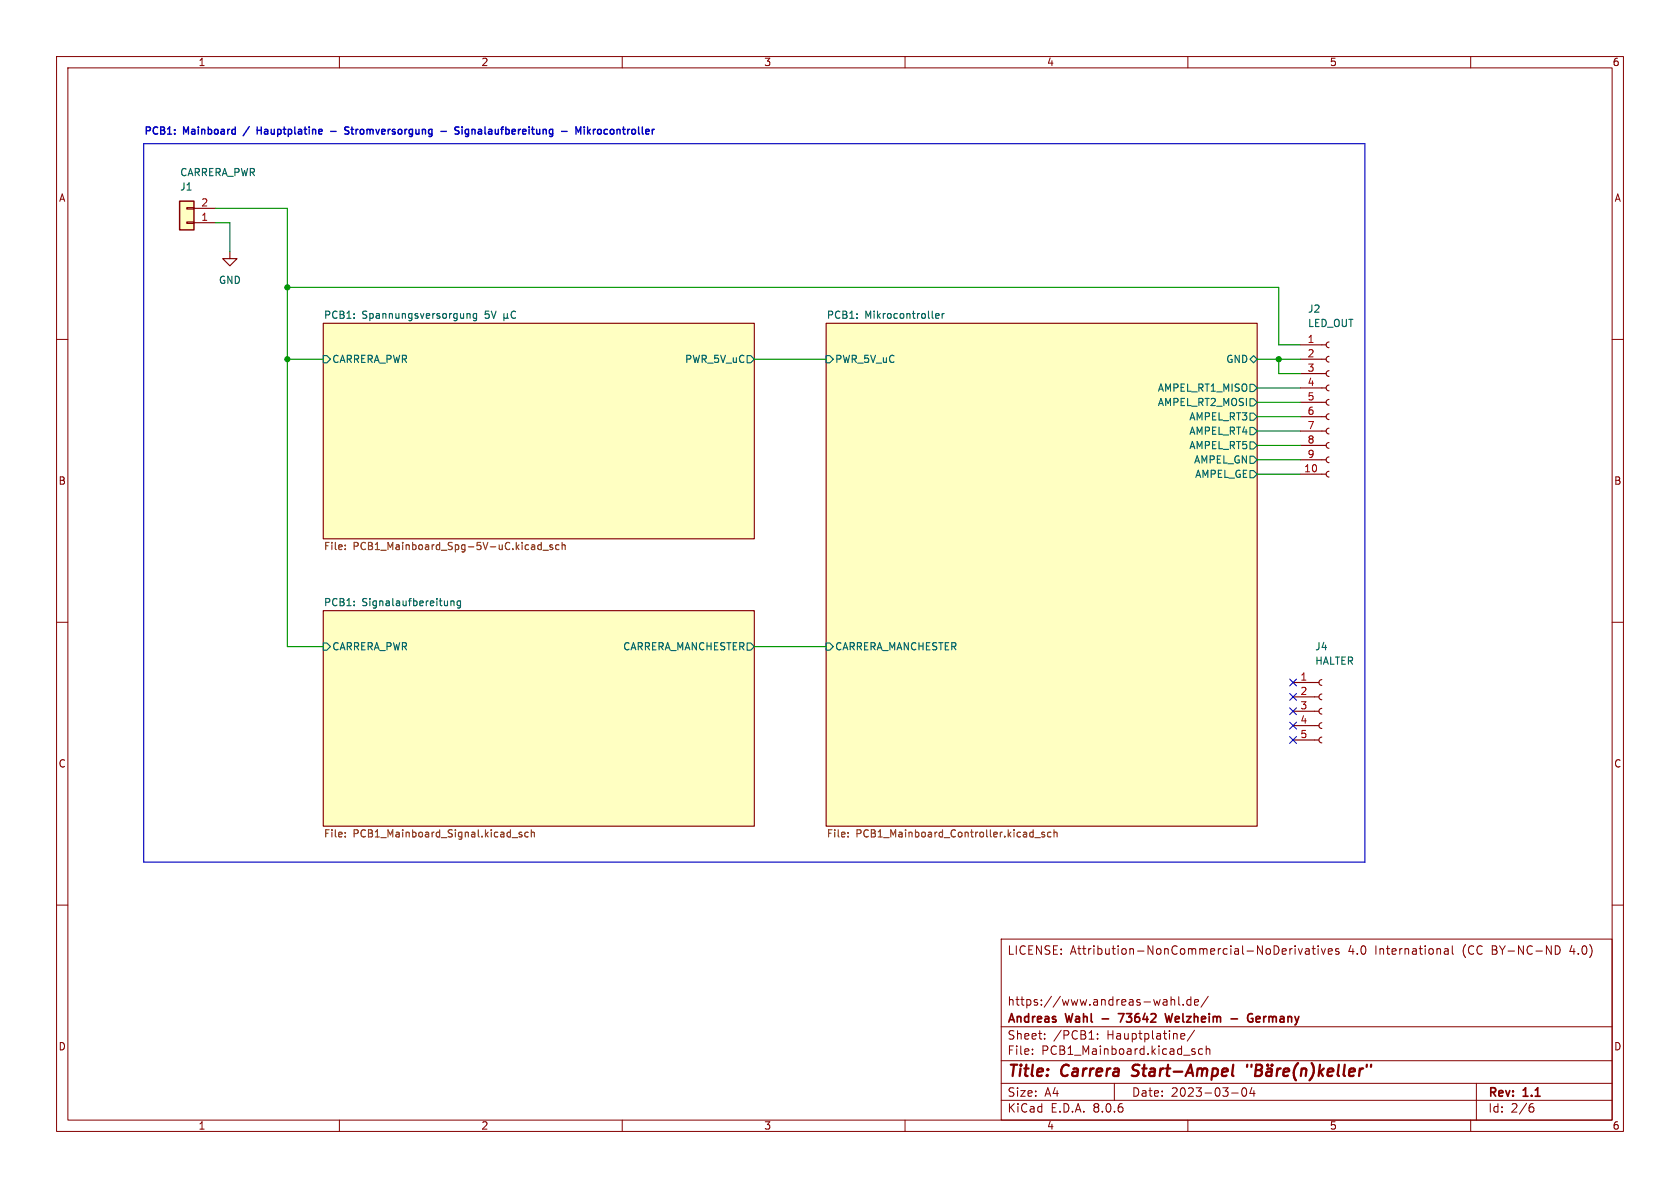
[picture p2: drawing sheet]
<svg xmlns="http://www.w3.org/2000/svg" width="297mm" height="210mm" viewBox="0 0 297 210" stroke-linecap="round" stroke-linejoin="round" font-family="sans-serif">
<g fill="none" stroke="#840000" stroke-width=".18">
<path d="M10 10h277v190h-277zM12 12h273v186h-273zM60 10v2M110 10v2M160 10v2M210 10v2M260 10v2M10 60h2M285 60h2M10 110h2M285 110h2M10 160h2"/>
<path d="M285 160h2M177 166h108v32h-108zM206.1 176.7l.2 .2v.8M206.3 177.6l-.5 .1M206.3 177.1h-.5M207 176.2v1.5M207 176.8l.2-.1 .4 .1 .1 .9M208.4 176.2v1.3l.2 .2M209.2 177.6v.1M210.5 176.8l-.4-.1-.3 .3v.4l.2 .2h.5M210.5 176.2v1.5M211.2 177.2l.7-.1-.1-.3-.4-.1-.2 .2v.7h.6"/>
<path d="M213.6 176.1l-1.3 2M229 167.2v.1M229 167.7v1M229.5 167.7l.4 1 .3-1M230.8 167.8h.6l.1 .9M231.5 168.1h-.5a.29 .29 0 0 0-.3 .3 .29 .29 0 0 0 .3 .3l.5-.1M232 167.7h.5M232.2 167.2v1.3l.3 .2M233 167.2v.1M233 167.7v1M233.6 167.7l.4 1 .3-1M234.8 168.2l.7-.1v-.3l-.5-.1-.2 .2 .1 .7h.6"/>
<path d="M236.7 167.8l-.4-.1-.2 .2 .1 .2 .5 .2v.3h-.6M255.3 168.5l.2 .2 .5-.1M255.4 167.8h.6v.9M256 168.1h-.5l-.2 .2M256.7 167.2v1.3l.3 .2M275 167.2a.76 .76 0 0 1 .8 .7 .76 .76 0 0 1-.8 .8M60 198v2M110 198v2M160 198v2M177 194.5h108M177 191.5h108M177 187.5h108"/>
<path d="M177 181.5h108M182.5 186.3v.1M182.5 185.5v.1M184.7 183.6v.1M184.7 182.8v.1M194 183.6v.1M194 182.8v.1M197 191.5v3M208.8 183.6h.6M208.8 182.8l.4-.1 .3 .4-.8 .1M210 198v2M210.9 185.9l.3 .1 .1 .2-.2 .2h-.3"/>
<path d="M210.9 185.4l.3 .1M211.2 182.1l-1.3 2M212.6 185.5l-.4-.1-.3 .3v.4l.1 .2h.6M213.2 185.5l.3-.1 .3 .1 .1 .9M213.2 184.9v1.5M217.7 193.2h1.2M219.7 192.4l.2-.1a.81 .81 0 0 1 .6 .6 .81 .81 0 0 1-.3 .8l-.2 .1a.81 .81 0 0 1-.3-1.4zM221.3 192.2l-.3 1.1h.9M221.7 192.8v1M260 198v2M261 191.5v6.5M270.6 195.7h.3l.3 .3-.1 .5-.5 .1"/>
<path d="M271 195.1l-.4 .1"/>
</g>
<g fill="none" stroke="#840000" stroke-width=".4">
<path d="M200.1 190.1l.2 .1M200.4 188.4l-.1 .2v.4M217.9 190.1l.2 .1M218 188.2l-.2 1.7M220.5 188.2v.4M221.3 188.2l-.1 .4M222 189.2h.7M222.1 188.2h.7a.49 .49 0 0 1 .3 .5 .49 .49 0 0 1-.4 .5l.2 .1a.58 .58 0 0 1-.3 .9h-.7zM224 189l.2-.1 .6 .1-.1 1.2M224.1 188.2l.1 .1-.1 .1M224.1 188.2l-.1 .1 .1 .1M224.1 188.2v.2"/>
<path d="M224.8 189.4h-.6a.4 .4 0 0 0-.4 .4 .4 .4 0 0 0 .3 .4l.6-.1M224.9 188.2l.1 .1-.1 .1M224.9 188.2l-.1 .1 .1 .1M224.9 188.2v.2M225.8 188.9l-.1 1.3M226.4 188.9l-.4 .1-.2 .3M226.9 189.5l1-.1-.1-.4-.1-.1-.6 .1-.2 .9 .2 .3 .6-.1M229.5 187.9a2.35 2.35 0 0 0-.4 3.1M230.1 189.1a.49 .49 0 0 1 .9 .1l-.2 1M230.1 188.9l-.1 1.3M231.9 187.9a2.32 2.32 0 0 1-.4 3.1M233.4 188.2l-.3 2"/>
<path d="M233.4 189.4l.5 .8M234 188.9l-.8 .7M234.7 189.5l1-.1-.1-.4-.5-.1-.3 .3-.1 .9 .2 .1 .6-.1M236.7 188.2l-.2 1.7 .2 .3M237.7 188.2l-.2 1.7 .3 .3M238.5 189.5l1-.1v-.4l-.6-.1-.3 .3v.9l.1 .1 .6-.1M240.4 188.9l-.1 1.3M241 188.9l-.4 .1-.2 .3M241.6 188.2v.4M242.4 188.2v.4"/>
</g>
<path d="M197.7 179.2h1l-.6 1.5M206 179.2l.3 1.5 .3-1.1 .3 1.1 .4-1.5M221.4 179.3a.58 .58 0 0 0-.6 0 .58 .58 0 0 0-.2 .5M217.6 180.1h1.2M221.2 180h.3l-.1 .6M222.1 180.2l.7-.2-.1-.2-.4-.1-.2 .2v.7h.6" fill="none" stroke="#840000" stroke-width=".3"/>
<g fill="#ffffc2" stroke="#ffffc2" stroke-width=".18">
<path d="M57.1 108h76.2v38.1h-76.2z"/>
<path d="M146 57.2h76.2v88.9h-76.2z"/>
<path d="M57.1 57.2h76.2v38.1h-76.2z"/>
</g>
<g fill="none" stroke="#840000" stroke-width=".2">
<path d="M40.6 44.5v1.2h1.3l-1.3 1.3-1.2-1.3h1.2M57.1 57.2h76.2v38.1h-76.2zM146 57.2h76.2v88.9h-76.2zM229.9 78.7h4.5M229.9 76.2h4.5M229.9 73.7h4.5M229.9 71.1h4.5M229.9 68.6h4.5M229.9 66h4.5M229.9 63.5h4.5M229.9 61h4.5M234.9 78.2l-.3 .2-.2 .3 .2 .4 .3 .1"/>
<path d="M234.9 75.7l-.3 .1-.2 .4 .2 .4 .3 .1M234.9 73.2l-.3 .1-.2 .4 .2 .3 .3 .2M234.9 70.6l-.3 .2-.2 .3 .2 .4 .3 .1M234.9 68.1l-.3 .1-.2 .4 .2 .3 .3 .2M234.9 65.5l-.3 .2-.2 .3 .2 .4 .3 .1M234.9 63l-.3 .1-.2 .4 .2 .4 .3 .1M234.9 60.5l-.3 .1-.2 .4 .2 .3 .3 .2M229.9 83.8h4.5M229.9 81.3h4.5M234.9 83.3l-.3 .2-.2 .3 .2 .4 .3 .1M234.9 80.8l-.3 .1-.2 .4 .2 .3 .3 .2M57.1 108h76.2v38.1h-76.2z"/>
<path d="M228.6 130.8h4.6M228.6 128.3h4.6M228.6 125.7h4.6M228.6 123.2h4.6M228.6 120.7h4.6M233.7 130.3l-.4 .2-.1 .3 .1 .4 .4 .1M233.7 127.8l-.4 .1-.1 .4 .1 .3 .4 .2M233.7 125.2l-.4 .2-.1 .3 .1 .4 .4 .1M233.7 122.7l-.4 .1-.1 .4 .1 .3 .4 .2M233.7 120.1l-.4 .2-.1 .4 .1 .3 .4 .2"/>
</g>
<g fill="none" stroke="#006464" stroke-width=".2">
<path d="M82.6 55.5l.1-.1 .3 .1 .1 .8M82.6 55.4v.9M84.3 55.5l-.4-.1-.3 .3 .2 .5h.5M84.3 55.4v1.1l-.3 .2-.3-.1M89.1 56.1l.2 .2h.2l.2-.2M89.1 55.4v1.3M89.7 56.1l.2 .2M89.7 55.4v.7M91.1 55.1a.6 .6 0 0 0-.8 .4 .6 .6 0 0 0 .6 .8l.2-.1M165.4 55.8l.6-.1v-.2l-.4-.1-.2 .2 .1 .6h.5M166.6 55.4v.9M166.9 55.4l-.3 .3"/>
<path d="M57.1 62.9h.7l.6 .6-.6 .6h-.7zM132.1 62.9h.6l.6 .6-.6 .6h-.6zM146 62.9h.7l.6 .6-.6 .6h-.7zM221 78.1h.6l.6 .6-.6 .7h-.6zM221 75.6h.6l.6 .6-.6 .6h-.6zM221 67.9h.6l.6 .7-.6 .6h-.6zM221 73h.6l.6 .7-.6 .6h-.6zM221 70.5h.6l.6 .6-.6 .7h-.6zM221 63.5l.6-.6 .6 .6-.6 .6zM221 80.6h.6l.6 .7-.6 .6h-.6zM221 83.2h.6l.6 .6-.6 .7h-.6zM57.1 113.7h.7l.6 .6-.6 .6h-.7z"/>
<path d="M79.7 106.2v.9M79.7 106.3l.2-.1 .3 .1 .1 .8M81.4 106.3l-.4-.1-.2 .3 .1 .5h.5M81.4 106.2v1.1l-.2 .2-.3-.1M132.1 113.7h.6l.6 .6-.6 .6h-.6zM146 113.7h.7l.6 .6-.6 .6h-.7z"/>
</g>
<g fill="none" stroke="#725600" stroke-width=".2">
<path d="M61 96.4v.1M61 97v.2M95.7 95.9v1.3M95.7 96.4l-.4-.1-.2 .2 .1 .6h.5M96 97.3h1M97.7 96.4l-.3-.1-.2 .2 .1 .2 .4 .1v.3h-.5M98.8 96.4l-.3-.1-.3 .2 .1 .6h.5M99.4 96.4l.2-.1 .3 .1v.8M99.4 95.9v1.3M61 147.8v.2M61 147.2v.1M90.5 148.1h1"/>
<path d="M92.2 147.2l-.3-.1-.1 .2v.2l.4 .1v.3h-.4M93.4 147.2l-.4-.1-.2 .2 .1 .6h.5M93.9 147.2l.2-.1 .3 .1 .1 .8M93.9 146.7v1.3M149.9 147.8v.2M149.9 147.2v.1M183 148.1h.9M184.6 147.2l-.3-.1-.1 .2v.2l.4 .1v.3h-.4M185.8 147.2l-.4-.1-.2 .2 .1 .6h.5M186.3 147.2l.2-.1 .3 .1 .1 .8M186.3 146.7v1.3"/>
</g>
<path d="M31.7 35.6h2.6v5h-2.6z" fill="#ffffc2"/>
<path d="M33 36.7h1.3v.3h-1.3zM33 39.2h1.3v.3h-1.3zM34.3 39.4h3.8M34.3 36.8h3.8" fill="none" stroke="#840000" stroke-width=".2"/>
<path d="M31.7 35.6h2.6v5h-2.6z" fill="none" stroke="#840000" stroke-width=".25"/>
<g fill="none" stroke="#0000c2" stroke-width=".25">
<path d="M44.1 22.4l-1.1 1.6M45.5 22.4v1.3M45.5 23h.7M58.5 23.2h.9M61.7 22.5l-.5-.1-.3 .3 .2 .3 .5 .2v.4l-.2 .1h-.5M62 22.9h.5M62.2 22.4v1.1l.3 .2M77.9 23.2h1M81.1 22.5l-.4-.1-.3 .3M81.7 22.4v.2M81.7 22.9v.8M82.8 22.9h-.3l-.3 .2 .2 .6h.4"/>
<path d="M82.8 22.9v1l-.2 .2h-.3M99.3 23.2h1M101.8 23.7v-1.3l.4 .9 .5-.9v1.3M103.3 22.4v.2M103.9 22.4v1.3M104 23.2l.4 .5M104.4 22.9l-.5 .4M104.9 22.9v.8M105.3 22.9l-.4 .2"/>
</g>
<path d="M25.4 25.4h215.9v127h-215.9z" fill="none" stroke="#0000c2" stroke-width=".2"/>
<g fill="none" stroke="#009600" stroke-width=".2">
<path d="M38.1 36.8h12.7v77.5h6.3M38.1 39.4h2.5v5.1M50.8 50.8h175.3v10.2h3.8M50.8 63.5h6.3M133.3 63.5h12.7M222.2 78.7h7.7M222.2 63.5h7.7M222.2 76.2h7.7M222.2 71.1h7.7M222.2 73.7h7.7M222.2 68.6h7.7M226.1 63.5v2.5h3.8"/>
<path d="M222.2 83.8h7.7M222.2 81.3h7.7M133.3 114.3h12.7"/>
</g>
<path d="M228 125.1l1.2 1.2M228 130.2l1.2 1.2M228 122.6l1.2 1.2M228 127.7l1.2 1.2M228 120l1.2 1.3M229.2 125.1l-1.2 1.2M229.2 130.2l-1.2 1.2M229.2 122.6l-1.2 1.2M229.2 127.7l-1.2 1.2M229.2 120l-1.2 1.3" fill="none" stroke="#000084" stroke-width=".18"/>
<g fill="#009600" stroke="#009600" stroke-width=".18">
<circle cx="50.8" cy="50.8" r=".46"/>
<circle cx="226.1" cy="63.5" r=".46"/>
<circle cx="50.8" cy="63.5" r=".46"/>
</g>
<g font-size="2.8" fill="#840000">
<text x="178" y="190.9">Title:</text>
<text x="187.7" y="190.9">Carrera</text>
<text x="201" y="190.9">Start-Ampel</text>
</g>
<g font-size="2.1" fill="#840000">
<text x="178" y="169">LICENSE:</text>
<text x="189.2" y="169">Attribution-NonCommercial-NoDerivatives</text>
<text x="238.4" y="169">4.0</text>
<text x="243.3" y="169">International</text>
<text x="258.8" y="169">(CC</text>
<text x="264.1" y="169">BY-NC-ND</text>
<text x="278.1" y="169">4.0)</text>
<text x="178" y="178">https://www.andreas-wahl.de/</text>
<text x="178" y="184">Sheet:</text>
<text x="178" y="181.2">Andreas</text>
<text x="186.2" y="184">/PCB1:</text>
<text x="188.5" y="181.2">Wahl</text>
<text x="195.5" y="181.2">-</text>
<text x="195.7" y="184">Hauptplatine/</text>
<text x="199.1" y="181.2">73642</text>
<text x="208" y="181.2">Welzheim</text>
<text x="220.1" y="181.2">-</text>
<text x="223.7" y="181.2">Germany</text>
<text x="178" y="186.7">File:</text>
<text x="184.1" y="186.7">PCB1_Mainboard.kicad_sch</text>
<text x="178" y="196.9">KiCad</text>
<text x="178" y="194.1">Size:</text>
<text x="184.7" y="194.1">A4</text>
<text x="185.7" y="196.9">E.D.A.</text>
<text x="193.3" y="196.9">8.0.6</text>
<text x="200" y="194.1">Date:</text>
<text x="207" y="194.1">2023-03-04</text>
<text x="263" y="194.3">Rev:</text>
<text x="263" y="196.9">Id:</text>
<text x="267.1" y="196.9">2/6</text>
<text x="269.4" y="194.3">1.1</text>
</g>
<g font-size="1.8" fill="#840000">
<text x="35" y="11.9">1</text>
<text x="85" y="11.9">2</text>
<text x="135" y="11.9">3</text>
<text x="185" y="11.9">4</text>
<text x="235" y="11.9">5</text>
<text x="285" y="11.9">6</text>
<text x="10.3" y="35.9">A</text>
<text x="285.3" y="35.9">A</text>
<text x="10.3" y="85.9">B</text>
<text x="285.3" y="85.9">B</text>
<text x="10.3" y="135.9">C</text>
<text x="285.3" y="135.9">C</text>
<text x="10.3" y="185.9">D</text>
<text x="285.3" y="185.9">D</text>
<text x="35" y="199.9">1</text>
<text x="85" y="199.9">2</text>
<text x="135" y="199.9">3</text>
<text x="185" y="199.9">4</text>
<text x="235" y="199.9">5</text>
<text x="285" y="199.9">6</text>
</g>
<g font-size="1.8" fill="#0000c2">
<text x="25.4" y="23.9">PCB1:</text>
<text x="32.5" y="23.9">Mainboard</text>
<text x="46.5" y="23.9">Hauptplatine</text>
<text x="63.1" y="23.9">Stromversorgung</text>
<text x="80.5" y="23.9">-</text>
<text x="83.6" y="23.9">Signalaufbereitung</text>
<text x="102.9" y="23.9">-</text>
<text x="105.9" y="23.9">Mikrocontroller</text>
</g>
<g font-size="1.8" fill="#006464">
<text x="31.7" y="34">J1</text>
<text x="31.7" y="31.4">CARRERA_PWR</text>
<text x="38.5" y="50.5">GND</text>
<text x="57.1" y="56.4">PCB1:</text>
<text x="64.1" y="56.4">Spannungsversorgung</text>
<text x="86.1" y="56.4">5V</text>
<text x="146" y="56.4">PCB1:</text>
<text x="153" y="56.4">Mikrocontroller</text>
<text x="231.1" y="55.5">J2</text>
<text x="231.1" y="58.1">LED_OUT</text>
<text x="58.6" y="64.4">CARRERA_PWR</text>
<text x="120.9" y="64.4">PWR_5V_uC</text>
<text x="147.5" y="64.4">PWR_5V_uC</text>
<text x="216.6" y="64.4">GND</text>
<text x="204.5" y="69.5">AMPEL_RT1_MISO</text>
<text x="204.5" y="72.1">AMPEL_RT2_MOSI</text>
<text x="210" y="77.1">AMPEL_RT4</text>
<text x="210" y="74.6">AMPEL_RT3</text>
<text x="210" y="79.7">AMPEL_RT5</text>
<text x="210.9" y="82.2">AMPEL_GN</text>
<text x="211.1" y="84.8">AMPEL_GE</text>
<text x="57.1" y="107.2">PCB1:</text>
<text x="64.1" y="107.2">Signalaufbereitung</text>
<text x="58.6" y="115.2">CARRERA_PWR</text>
<text x="110" y="115.2">CARRERA_MANCHESTER</text>
<text x="147.5" y="115.2">CARRERA_MANCHESTER</text>
<text x="232.3" y="115.2">J4</text>
<text x="232.3" y="117.8">HALTER</text>
</g>
<g font-size="1.8" fill="#a90000">
<text x="35.5" y="39.1">1</text>
<text x="35.5" y="36.6">2</text>
<text x="231.1" y="60.7">1</text>
<text x="231.1" y="63.2">2</text>
<text x="231.1" y="65.8">3</text>
<text x="231.1" y="68.3">4</text>
<text x="231.1" y="70.9">5</text>
<text x="231.1" y="73.4">6</text>
<text x="231.1" y="75.9">7</text>
<text x="230.5" y="83.6">10</text>
<text x="231.1" y="78.5">8</text>
<text x="231.1" y="81">9</text>
<text x="229.8" y="120.4">1</text>
<text x="229.8" y="122.9">2</text>
<text x="229.8" y="125.5">3</text>
<text x="229.8" y="128">4</text>
<text x="229.8" y="130.6">5</text>
</g>
<g font-size="1.8" fill="#725600">
<text x="57.1" y="97.7">File:</text>
<text x="62.5" y="97.7">PCB1_Mainboard_Spg-5V-uC.kicad_sch</text>
<text x="57.1" y="148.5">File:</text>
<text x="62.5" y="148.5">PCB1_Mainboard_Signal.kicad_sch</text>
<text x="146" y="148.5">File:</text>
<text x="151.4" y="148.5">PCB1_Mainboard_Controller.kicad_sch</text>
</g>
</svg>
